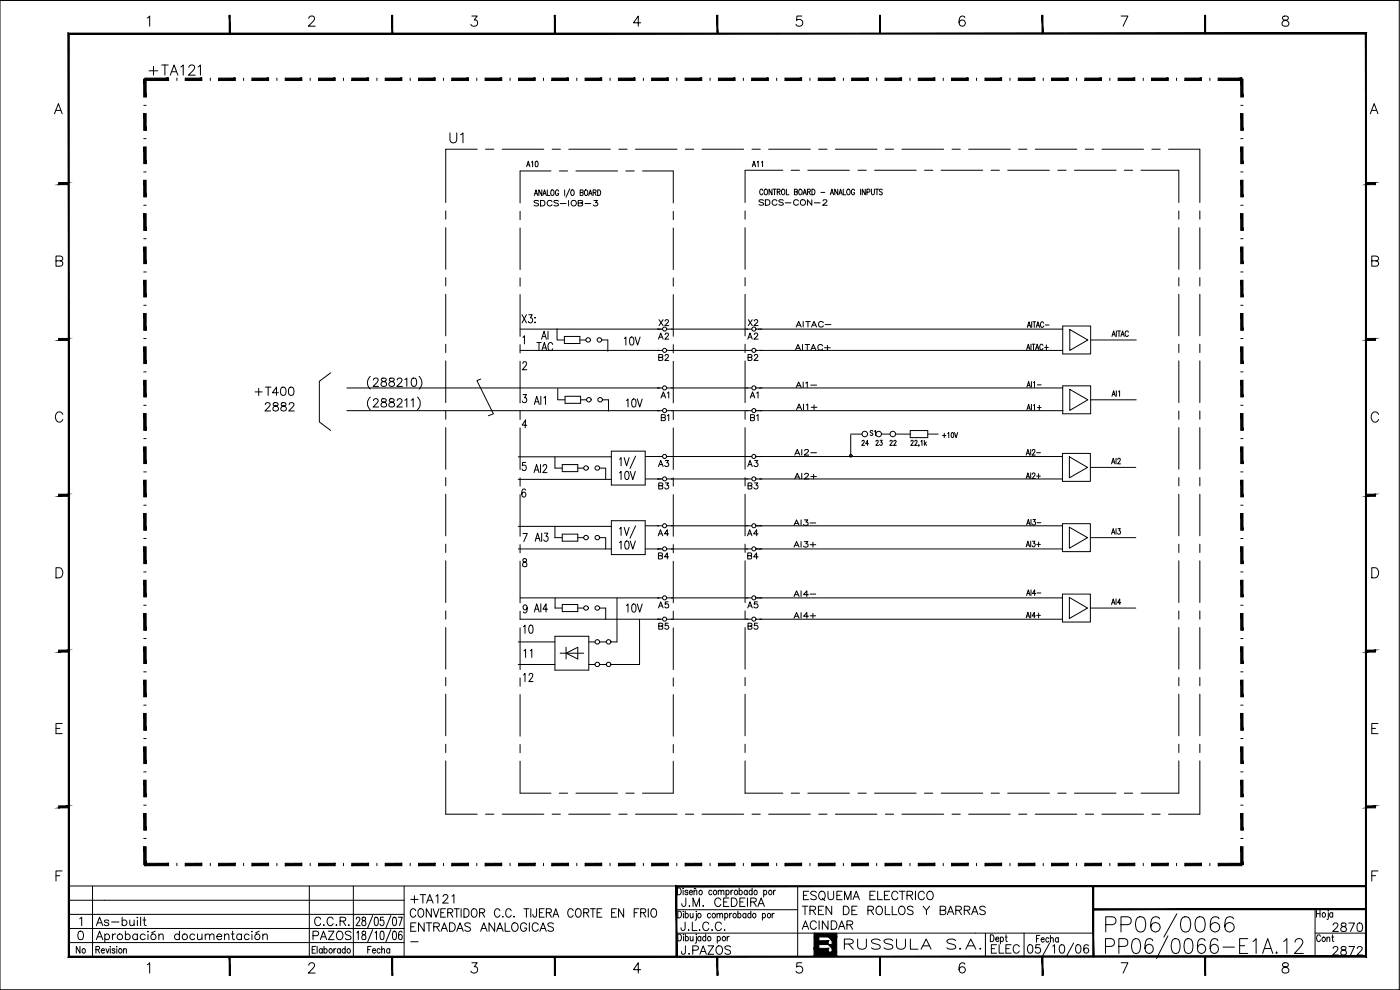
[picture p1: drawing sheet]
<svg xmlns="http://www.w3.org/2000/svg" width="420mm" height="297mm" viewBox="0 0 420 297" stroke-linecap="round" stroke-linejoin="round" font-family="sans-serif">
<!-- layer: DIBUJO -->
<path d="M0 .1h419.9v296.9h-419.9zM0 .1h419.9M419.9 .1h.1M0 297h419.9" fill="none" stroke="#000" stroke-width=".3"/>
<!-- layer: 2 -->
<g fill="none" stroke="#000" stroke-width=".3">
<path d="M43.1 31.6h.8M73.1 23.4v.8M83.1 23.4v.8M93.1 23.4v.8M103.1 23.4v.8M113.1 23.4v.8M123.1 23.4v.8M133.1 23.4v.8M143.1 23.4v.8M153.1 23.4v.8M163.1 23.4v.8M173.1 23.4v.8"/>
<path d="M183.1 23.4v.8M193.1 23.4v.8M203.1 23.4v.8M213.1 23.4v.8M223.1 23.4v.8M233.1 23.4v.8M243.1 23.4v.8M253.1 23.4v.8M263.1 23.4v.8M273.1 23.4v.8M283.1 23.4v.8M293.1 23.4v.8"/>
<path d="M303.1 23.4v.8M313.1 23.4v.8M323.1 23.4v.8M333.1 23.4v.8M343.1 23.4v.8M353.1 23.4v.8M363.1 23.4v.8M372.4 31.6h.6M372.7 23.4v.8M43.1 41.6h.8M43.1 51.6h.8M165.4 51.3h-9.3v9.6"/>
<path d="M167.9 51.3h2.4M172.8 51.3h12.5M187.8 51.3h2.5M192.8 51.3h9.3v9.6M372.4 41.6h.6M372.4 51.6h.6M43.1 61.6h.8M43.1 71.6h.8M156.1 63.4v2.5M156.1 68.4v12.5M202.1 63.4v2.5M202.1 68.4v12.5"/>
<path d="M372.4 61.6h.6M372.4 71.6h.6M43.1 81.6h.8M43.1 91.6h.8M156.1 98.7h42.3M156.1 83.4v2.5M156.1 88.4v12.5M201.5 98.7h22.6M202.1 83.4v2.5M202.1 88.4v12.5M227.5 98.7h91.4M372.4 81.6h.6"/>
<path d="M372.4 91.6h.6M43.1 101.6h.8M43.1 111.6h.8M111.1 112.9a2.55 2.55 0 0 0 0 3.8M111.1 119.2a2.54 2.54 0 0 0 0 3.8M112.1 114l.1-.3 .4-.3 .8 .3a.81 .81 0 0 1-.2 1.1l-1.2 1.1h1.6M114.6 113.5a.51 .51 0 0 0 .2 .9 .93 .93 0 0 1 1 .3 .93 .93 0 0 1 .1 1l-1 .2a.72 .72 0 0 1-.6-.7 .72 .72 0 0 1 .8-.7l.4-.1a.5 .5 0 0 0 .3-.9zM114.6 119.7a.52 .52 0 0 0 .2 .9 .88 .88 0 0 1 1 .3 .88 .88 0 0 1 0 1.1l-.4 .1a.83 .83 0 0 1-1.1-.4 .98 .98 0 0 1 1.2-1.1 .51 .51 0 0 0 .3-.9zM117 113.5a.51 .51 0 0 0 .2 .9l.5 .1a.72 .72 0 0 1 .7 .7 .72 .72 0 0 1-.6 .7h-.5a.72 .72 0 0 1-.6-.7 .72 .72 0 0 1 .7-.7l.5-.1a.5 .5 0 0 0 .3-.9zM117 119.7a.52 .52 0 0 0 .2 .9 .91 .91 0 0 1 .9 .3 .91 .91 0 0 1 .2 1l-1 .2a.72 .72 0 0 1-.6-.8 .72 .72 0 0 1 .7-.6l.5-.1a.51 .51 0 0 0 .3-.9zM119.2 114l.1-.3 .4-.3 .8 .3a.81 .81 0 0 1-.2 1.1l-1.2 1.1h1.7M121.5 113.9l.6-.5v2.5"/>
<path d="M123.7 113.5a.86 .86 0 0 1 1.2 .4 1.29 1.29 0 0 1-.8 2 1.65 1.65 0 0 1-.4-2.4zM125.3 119.2a2.63 2.63 0 0 1 0 3.8M125.8 112.9a2.55 2.55 0 0 1 0 3.8M156.1 116.4h42M156.1 105.1h41.7M156.1 103.4v2.5M156.1 108.4v12.5M201.5 116.4h22.6M201.5 105.1h22.6M202.1 103.4v2.5M202.1 108.4v12.5M227.8 116.4h91.1"/>
<path d="M228.2 105.1h90.7M372.4 101.6h.6M372.4 111.6h.6M43.1 121.6h.8M43.1 131.6h.8M112.1 120.2l.5-.6 .7 .1 .2 .4-.3 .8-1.2 1.2h1.6M119.2 120.2l.5-.6h.5l.4 .5-.3 .8-1.2 1.2h1.7M121.5 120.1l.6-.5v2.5M123.4 120.1l.6-.5v2.5M156.1 123.2h41.9M156.1 123.4v2.5M156.1 128.4v12.5"/>
<path d="M193.7 137h4.2M201.5 123.2h22.6M201.5 137h22.6M202.1 128.4v12.5M227.5 123.2h91.5M227.6 137h91.3M372.4 121.6h.6M372.4 131.6h.6M43.1 141.6h.8M43.1 151.6h.8M156.1 143.4v2.5M156.1 148.4v12.5"/>
<path d="M193.7 157.8h3.9M193.7 143.7h4.7M201.5 157.8h22.6M201.5 143.7h22.6M202.1 148.4v12.5M227.2 157.8h91.7M227.9 143.7h91M372.4 141.6h.6M372.4 151.6h.6M43.1 161.6h.8M43.1 171.6h.8M156.1 179.4h41.8"/>
<path d="M156.1 163.4v2.5M156.1 168.4v12.5M166.6 179.4v3M185.2 179.4v13.2M193.7 164.7h4.7M201.5 164.7h22.6M201.5 179.4h22.6M202.1 163.4v2.5M202.1 168.4v12.5M226.9 164.7h92M227.2 179.4h91.7M372.4 161.6h.6"/>
<path d="M372.4 171.6h.6M43.1 181.6h.8M43.1 191.6h.8M156.1 185.8h42.2M156.1 183.4v2.5M156.1 188.4v12.5M201.5 185.8h22.6M202.1 183.4v2.5M202.1 188.4v12.5M227.9 185.8h91M372.4 181.6h.6M372.4 191.6h.6"/>
<path d="M43.1 201.6h.8M43.1 211.6h.8M156.1 208.4v12.5M202.1 203.4v2.5M202.1 208.4v12.5M372.4 201.6h.6M372.4 211.6h.6M43.1 221.6h.8M43.1 231.6h.8M156.1 223.4v2.5M156.1 228.4v9.6h9.3M167.9 238h2.4"/>
<path d="M172.8 238h12.5M187.8 238h2.5M202.1 223.4v2.5M202.1 228.4v9.6h-9.3M372.4 221.6h.6M372.4 231.6h.6M43.1 241.6h.8M43.1 251.6h.8M43.5 259v.7M53.1 259v.7M63.1 259v.7M73.1 259v.7"/>
<path d="M83.1 259v.7M93.1 259v.7M103.1 259v.7M113.1 259v.7M123.1 259v.7M133.1 259v.7M143.1 259v.7M153.1 259v.7M163.1 259v.7M173.1 259v.7M183.1 259v.7M193.1 259v.7"/>
<path d="M203.1 259v.7M213.1 259v.7M223.1 259v.7M233.1 259v.7M243.1 259v.7M253.1 259v.7M263.1 259v.7M273.1 259v.7M283.1 259v.7M293.1 259v.7M303.1 259v.7M313.1 259v.7"/>
<path d="M323.1 259v.7M333.1 259v.7M343.1 259v.7M353.1 259v.7M363.1 259v.7M372.4 241.6h.6M372.4 251.6h.6M372.4 259.4h.6M245.7 281.1v1.2M245.7 283.4v1.2"/>
</g>
<!-- layer: 25PK -->
<g fill="none" stroke="#000" stroke-width=".3">
<path d="M143.2 44.8h-9.4v16M145.7 44.8h2.5M150.7 44.8h12.5M165.7 44.8h2.5M170.7 44.8h12.5M185.7 44.8h2.5M190.7 44.8h12.5M205.7 44.8h2.5M210.7 44.8h12.5M225.7 44.8h2.5M230.7 44.8h12.5M234.9 51.1h-11.3v9.7"/>
<path d="M237.4 51.1h2.5M242.4 51.1h12.5M245.7 44.8h2.5M250.7 44.8h12.5M257.5 51.1h2.5M262.5 51.1h12.5M265.7 44.8h2.5M270.7 44.8h12.5M277.5 51.1h2.5M282.4 51.1h12.5M285.7 44.8h2.5M290.7 44.8h12.5"/>
<path d="M297.4 51.1h2.5M302.4 51.1h12.6M305.7 44.8h2.5M310.7 44.8h12.5M317.5 51.1h2.5M322.5 51.1h12.4M325.7 44.8h2.5M330.7 44.8h12.5M337.4 51.1h2.5M342.4 51.1h11.4v9.7M345.7 44.8h2.5M350.7 44.8h9.4v16"/>
<path d="M133.8 63.3v2.5M133.8 68.3v12.5M223.6 63.3v2.5M223.6 68.3v12.5M353.8 63.3v2.5M353.8 68.3v12.5M360.1 63.3v2.5M360.1 68.3v12.5M133.8 83.3v2.5M133.8 88.3v12.5M223.6 83.3v2.5M223.6 88.3v12.5"/>
<path d="M353.8 83.3v2.5M353.8 88.3v12.5M360.1 83.3v2.5M360.1 88.3v12.5M133.8 103.3v2.5M133.8 108.3v12.5M223.6 103.3v2.5M223.6 108.3v12.5M353.8 103.3v2.5M353.8 108.3v12.5M360.1 103.3v2.5M360.1 108.3v12.5"/>
<path d="M133.8 123.3v2.5M133.8 128.3v12.5M223.6 128.3v12.5M353.8 123.3v2.5M353.8 128.3v12.5M360.1 123.3v2.5M360.1 128.3v12.5M133.8 143.3v2.5M133.8 148.3v12.5M223.6 148.3v12.5M353.8 143.3v2.5M353.8 148.3v12.5"/>
<path d="M360.1 143.3v2.5M360.1 148.3v12.5M133.8 163.3v2.5M133.8 168.3v12.5M223.6 163.3v2.5M223.6 168.3v12.5M353.8 163.3v2.5M353.8 168.3v12.5M360.1 163.3v2.5M360.1 168.3v12.5M133.8 183.3v2.5M133.8 188.3v12.5"/>
<path d="M223.6 183.3v2.5M223.6 188.3v12.5M353.8 183.3v2.5M353.8 188.3v12.5M360.1 183.3v2.5M360.1 188.3v12.5M133.8 203.3v2.5M133.8 208.3v12.5M223.6 203.3v2.5M223.6 208.3v12.5M353.8 203.3v2.5M353.8 208.3v12.5"/>
<path d="M360.1 203.3v2.5M360.1 208.3v12.5M133.8 228.3v16h9.4M133.8 223.3v2.5M223.6 223.3v2.5M223.6 228.3v9.7h11.3M237.4 238h2.5M242.4 238h12.5M257.5 238h2.5M262.5 238h12.5M277.5 238h2.5M282.4 238h12.5"/>
<path d="M297.4 238h2.5M302.4 238h12.6M317.5 238h2.5M322.5 238h12.4M337.4 238h2.5M353.8 223.3v2.5M353.8 228.3v9.7h-11.4M360.1 228.3v16h-9.4M360.1 223.3v2.5M145.7 244.3h2.5M150.7 244.3h12.5M165.7 244.3h2.5"/>
<path d="M170.7 244.3h12.5M185.7 244.3h2.5M190.7 244.3h12.5M205.7 244.3h2.5M210.7 244.3h12.5M225.7 244.3h2.5M230.7 244.3h12.5M245.7 244.3h2.5M250.7 244.3h12.5M265.7 244.3h2.5M270.7 244.3h12.5M285.7 244.3h2.5"/>
<path d="M290.7 244.3h12.5M305.7 244.3h2.5M310.7 244.3h12.5M325.7 244.3h2.5M330.7 244.3h12.5M345.7 244.3h2.5"/>
</g>
<!-- layer: 2 -->
<g fill="#000" stroke="#000" stroke-width=".3">
<path d="M248.6 283.4h1.1v1.2zM248.6 281.1h1.1v1.2z"/>
<path d="M43.1 34.1v5h.8zM43.1 34.1h.8v5z"/>
<path d="M43.1 23.8v5.3h.8zM43.1 23.8h.8v5.3z"/>
<path d="M65.6 23.4v.8l5-.8zM65.6 24.2l5-.8v.8z"/>
<path d="M75.6 23.4v.8l5-.8zM75.6 24.2l5-.8v.8z"/>
<path d="M85.6 23.4v.8l5-.8zM85.6 24.2l5-.8v.8z"/>
<path d="M95.6 23.4v.8l5-.8zM95.6 24.2l5-.8v.8z"/>
<path d="M105.6 23.4v.8l5-.8zM105.6 24.2l5-.8v.8z"/>
<path d="M115.6 23.4v.8l5-.8zM115.6 24.2l5-.8v.8z"/>
<path d="M125.6 23.4v.8l5-.8zM125.6 24.2l5-.8v.8z"/>
<path d="M135.6 23.4v.8l5-.8zM135.6 24.2l5-.8v.8z"/>
<path d="M145.6 23.4v.8l5-.8zM145.6 24.2l5-.8v.8z"/>
<path d="M155.6 23.4v.8l5-.8zM155.6 24.2l5-.8v.8z"/>
<path d="M165.6 23.4v.8l5-.8zM165.6 24.2l5-.8v.8z"/>
<path d="M175.6 23.4v.8l5-.8zM175.6 24.2l5-.8v.8z"/>
<path d="M185.6 23.4v.8l5-.8zM185.6 24.2l5-.8v.8z"/>
<path d="M195.6 23.4v.8l5-.8zM195.6 24.2l5-.8v.8z"/>
<path d="M205.6 23.4v.8l5-.8zM205.6 24.2l5-.8v.8z"/>
<path d="M215.6 23.4v.8l5-.8zM215.6 24.2l5-.8v.8z"/>
<path d="M225.6 23.4v.8l5-.8zM225.6 24.2l5-.8v.8z"/>
<path d="M235.6 23.4v.8l5-.8zM235.6 24.2l5-.8v.8z"/>
<path d="M245.6 23.4v.8l5-.8zM245.6 24.2l5-.8v.8z"/>
<path d="M255.6 23.4v.8l5-.8zM255.6 24.2l5-.8v.8z"/>
<path d="M265.6 23.4v.8l5-.8zM265.6 24.2l5-.8v.8z"/>
<path d="M275.6 23.4v.8l5-.8zM275.6 24.2l5-.8v.8z"/>
<path d="M285.6 23.4v.8l5-.8zM285.6 24.2l5-.8v.8z"/>
<path d="M295.6 23.4v.8l5-.8zM295.6 24.2l5-.8v.8z"/>
<path d="M305.6 23.4v.8l5-.8zM305.6 24.2l5-.8v.8z"/>
<path d="M315.6 23.4v.8l5-.8zM315.6 24.2l5-.8v.8z"/>
<path d="M325.6 23.4v.8l5-.8zM325.6 24.2l5-.8v.8z"/>
<path d="M335.6 23.4v.8l5-.8zM335.6 24.2l5-.8v.8z"/>
<path d="M345.6 23.4v.8l5-.8zM345.6 24.2l5-.8v.8z"/>
<path d="M355.6 23.4v.8l5-.8zM355.6 24.2l5-.8v.8z"/>
<path d="M365.6 23.4v.8l7.1-.8zM365.6 24.2l7.1-.8v.8z"/>
<path d="M372.4 23.8l.6 5.3v-5.3zM372.4 23.8l.6 5.3h-.6z"/>
<path d="M372.4 34.1l.6 5v-5zM372.4 34.1l.6 5h-.6z"/>
<path d="M43.1 54.1v5h.8zM43.1 54.1h.8v5z"/>
<path d="M43.1 44.1v5h.8zM43.1 44.1h.8v5z"/>
<path d="M372.4 44.1l.6 5v-5zM372.4 44.1l.6 5h-.6z"/>
<path d="M372.4 54.1l.6 5v-5zM372.4 54.1l.6 5h-.6z"/>
<path d="M43.1 74.1v5h.8zM43.1 74.1h.8v5z"/>
<path d="M43.1 64.1v5h.8zM43.1 64.1h.8v5z"/>
<path d="M372.4 64.1l.6 5v-5zM372.4 64.1l.6 5h-.6z"/>
<path d="M372.4 74.1l.6 5v-5zM372.4 74.1l.6 5h-.6z"/>
<path d="M43.1 94.1v5h.8zM43.1 94.1h.8v5z"/>
<path d="M43.1 84.1v5h.8zM43.1 84.1h.8v5z"/>
<path d="M372.4 84.1l.6 5v-5zM372.4 84.1l.6 5h-.6z"/>
<path d="M372.4 94.1l.6 5v-5zM372.4 94.1l.6 5h-.6z"/>
<path d="M43.1 114.1v5h.8zM43.1 114.1h.8v5z"/>
<path d="M43.1 104.1v5h.8zM43.1 104.1h.8v5z"/>
<path d="M372.4 104.1l.6 5v-5zM372.4 104.1l.6 5h-.6z"/>
<path d="M372.4 114.1l.6 5v-5zM372.4 114.1l.6 5h-.6z"/>
<path d="M43.1 134.1v5h.8zM43.1 134.1h.8v5z"/>
<path d="M43.1 124.1v5h.8zM43.1 124.1h.8v5z"/>
<path d="M372.4 124.1l.6 5v-5zM372.4 124.1l.6 5h-.6z"/>
<path d="M372.4 134.1l.6 5v-5zM372.4 134.1l.6 5h-.6z"/>
<path d="M43.1 154.1v5h.8zM43.1 154.1h.8v5z"/>
<path d="M43.1 144.1v5h.8zM43.1 144.1h.8v5z"/>
<path d="M372.4 144.1l.6 5v-5zM372.4 144.1l.6 5h-.6z"/>
<path d="M372.4 154.1l.6 5v-5zM372.4 154.1l.6 5h-.6z"/>
<path d="M43.1 174.1v5h.8zM43.1 174.1h.8v5z"/>
<path d="M43.1 164.1v5h.8zM43.1 164.1h.8v5z"/>
<path d="M372.4 164.1l.6 5v-5zM372.4 164.1l.6 5h-.6z"/>
<path d="M372.4 174.1l.6 5v-5zM372.4 174.1l.6 5h-.6z"/>
<path d="M43.1 194.1v5h.8zM43.1 194.1h.8v5z"/>
<path d="M43.1 184.1v5h.8zM43.1 184.1h.8v5z"/>
<path d="M372.4 184.1l.6 5v-5zM372.4 184.1l.6 5h-.6z"/>
<path d="M372.4 194.1l.6 5v-5zM372.4 194.1l.6 5h-.6z"/>
<path d="M43.1 214.1v5h.8zM43.1 214.1h.8v5z"/>
<path d="M43.1 204.1v5h.8zM43.1 204.1h.8v5z"/>
<path d="M372.4 204.1l.6 5v-5zM372.4 204.1l.6 5h-.6z"/>
<path d="M372.4 214.1l.6 5v-5zM372.4 214.1l.6 5h-.6z"/>
<path d="M43.1 234.1v5h.8zM43.1 234.1h.8v5z"/>
<path d="M43.1 224.1v5h.8zM43.1 224.1h.8v5z"/>
<path d="M372.4 224.1l.6 5v-5zM372.4 224.1l.6 5h-.6z"/>
<path d="M372.4 234.1l.6 5v-5zM372.4 234.1l.6 5h-.6z"/>
<path d="M43.1 254.1v5.3h.8zM43.1 254.1h.8v5.3z"/>
<path d="M43.1 244.1v5h.8zM43.1 244.1h.8v5z"/>
<path d="M43.5 259.7h7.1v-.7zM43.5 259h7.1l-7.1 .7z"/>
<path d="M55.6 259.7h5v-.7zM55.6 259h5l-5 .7z"/>
<path d="M65.6 259.7h5v-.7zM65.6 259h5l-5 .7z"/>
<path d="M75.6 259.7h5v-.7zM75.6 259h5l-5 .7z"/>
<path d="M85.6 259.7h5v-.7zM85.6 259h5l-5 .7z"/>
<path d="M95.6 259.7h5v-.7zM95.6 259h5l-5 .7z"/>
<path d="M105.6 259.7h5v-.7zM105.6 259h5l-5 .7z"/>
<path d="M115.6 259.7h5v-.7zM115.6 259h5l-5 .7z"/>
<path d="M125.6 259.7h5v-.7zM125.6 259h5l-5 .7z"/>
<path d="M135.6 259.7h5v-.7zM135.6 259h5l-5 .7z"/>
<path d="M145.6 259.7h5v-.7zM145.6 259h5l-5 .7z"/>
<path d="M155.6 259.7h5v-.7zM155.6 259h5l-5 .7z"/>
<path d="M165.6 259.7h5v-.7zM165.6 259h5l-5 .7z"/>
<path d="M175.6 259.7h5v-.7zM175.6 259h5l-5 .7z"/>
<path d="M185.6 259.7h5v-.7zM185.6 259h5l-5 .7z"/>
<path d="M195.6 259.7h5v-.7zM195.6 259h5l-5 .7z"/>
<path d="M205.6 259.7h5v-.7zM205.6 259h5l-5 .7z"/>
<path d="M215.6 259.7h5v-.7zM215.6 259h5l-5 .7z"/>
<path d="M225.6 259.7h5v-.7zM225.6 259h5l-5 .7z"/>
<path d="M235.6 259.7h5v-.7zM235.6 259h5l-5 .7z"/>
<path d="M245.6 259.7h5v-.7zM245.6 259h5l-5 .7z"/>
<path d="M255.6 259.7h5v-.7zM255.6 259h5l-5 .7z"/>
<path d="M265.6 259.7h5v-.7zM265.6 259h5l-5 .7z"/>
<path d="M275.6 259.7h5v-.7zM275.6 259h5l-5 .7z"/>
<path d="M285.6 259.7h5v-.7zM285.6 259h5l-5 .7z"/>
<path d="M295.6 259.7h5v-.7zM295.6 259h5l-5 .7z"/>
<path d="M305.6 259.7h5v-.7zM305.6 259h5l-5 .7z"/>
<path d="M315.6 259.7h5v-.7zM315.6 259h5l-5 .7z"/>
<path d="M325.6 259.7h5v-.7zM325.6 259h5l-5 .7z"/>
<path d="M335.6 259.7h5v-.7zM335.6 259h5l-5 .7z"/>
<path d="M345.6 259.7h5v-.7zM345.6 259h5l-5 .7z"/>
<path d="M355.6 259.7h5v-.7zM355.6 259h5l-5 .7z"/>
<path d="M365.6 259.7h7.1v-.7zM365.6 259h7.1l-7.1 .7z"/>
<path d="M372.4 244.1l.6 5v-5zM372.4 244.1l.6 5h-.6z"/>
<path d="M372.4 254.1l.6 5.3v-5.3zM372.4 254.1l.6 5.3h-.6z"/>
<path d="M245.7 281.1l-1.4 3.5h1.4zM244.3 281.1h1.4l-1.4 3.5z"/>
<path d="M245.7 282.3v1.1l2.9-1.1zM245.7 283.4l2.9-1.1v1.1z"/>
<path d="M244.3 286.8l4.3-2.2v2.2zM244.3 284.6v2.2l4.3-2.2z"/>
<path d="M249.7 281.1v4.6l1.4-4.6zM251.1 281.1v4.6h-1.4z"/>
<path d="M248.6 285.7l2.5 1.1v-1.1zM248.6 285.7l2.5 1.1h-2.5z"/>
</g>
<!-- layer: 25 -->
<g fill="none" stroke="#000" stroke-width=".3">
<path d="M160.4 58.7l.5-1.7 .5 1.7M162.6 57v1.7l-.9-1.7v1.7M162.9 58.7l.5-1.7 .6 1.7M164.3 57v1.7h.7M165.5 57.1l.2-.1a.87 .87 0 0 1 .6 .8 .87 .87 0 0 1-.6 .9 1.13 1.13 0 0 1-.2-1.6zM167.6 57.4a.48 .48 0 0 0-.5-.4 .48 .48 0 0 0-.4 .6v.4a.49 .49 0 0 0 .5 .7 .49 .49 0 0 0 .4-.7h-.3M169.5 57v1.7M171 56.7l-1.2 2.5M171.5 57.1l.2-.1a.81 .81 0 0 1 .7 .8 .81 .81 0 0 1-.9 .8l-.2-.6zM174.1 57.8l.8-.1 .1-.6-.9-.1v1.7l.9-.2v-.6l-.3-.1M175.6 57.1l.2-.1a.87 .87 0 0 1 .6 .8 .87 .87 0 0 1-.6 .9 1.13 1.13 0 0 1-.2-1.6zM176.7 58.7l.5-1.7 .5 1.7"/>
<path d="M178 57.8l.8-.1 .1-.6-.9-.1v1.7M179.4 57a.85 .85 0 0 1 .9 .8 .85 .85 0 0 1-.9 .9zM228.9 57.2a.48 .48 0 0 0-.5-.4 .48 .48 0 0 0-.4 .6v.4a.48 .48 0 0 0 .4 .6 .48 .48 0 0 0 .5-.4M229.6 56.8h.1a.86 .86 0 0 1 .7 .8 .86 .86 0 0 1-.7 .8 1.13 1.13 0 0 1-.1-1.6zM231.7 56.8v1.6l-.9-1.6v1.6M232 56.8h.9M232.5 56.8v1.6M233.3 57.6l.7-.1v-.7h-.7v1.6M234.8 56.8h.1a.87 .87 0 0 1 .7 .8 .87 .87 0 0 1-.7 .8 1.13 1.13 0 0 1-.1-1.6zM236 56.8v1.6h.8M238.4 57.6l.8-.1 .1-.6-.9-.1v1.6l.9-.1v-.6l-.3-.1M239.9 56.8h.2a.81 .81 0 0 1 .7 .8 .81 .81 0 0 1-.9 .8l-.2-.6z"/>
<path d="M241 58.4l.5-1.6 .5 1.6M242.3 57.6l.8-.1 .1-.6-.9-.1v1.6M243.7 56.8a.85 .85 0 0 1 .9 .8 .85 .85 0 0 1-.9 .8zM249.2 58.4l.5-1.6 .5 1.6M251.4 56.8v1.6l-.9-1.6v1.6M251.8 58.4l.5-1.6 .5 1.6M251.9 57.9h.7M253.1 56.8v1.6h.7M254.4 56.8h.1a.87 .87 0 0 1 .7 .8 .87 .87 0 0 1-.7 .8 1.04 1.04 0 0 1-.1-1.6zM256.5 57.2a.48 .48 0 0 0-.6-.4 .48 .48 0 0 0-.4 .6v.4a.49 .49 0 0 0 .5 .7 .49 .49 0 0 0 .5-.7h-.3M258.3 56.8v1.6M259.7 56.8v1.6l-.9-1.6v1.6"/>
<path d="M260.2 57.6h.7l.1-.7-.8-.1v1.6M261.5 56.8l.1 1.4 .3 .2 .5-.4v-1.2M262.8 56.8h.9M263.2 56.8v1.6M264.8 57l-.3-.2h-.5l-.1 .5 .8 .4 .1 .5-.3 .2-.6-.2M156.7 94.4l1.3 2.5M158 94.4l-1.3 2.5M158.7 94.4h1l-.5 1a.72 .72 0 0 1 .6 1.1 .72 .72 0 0 1-1.3-.1M160.6 95.2v.3zM167.2 98.6v3.4h2.1M308.3 98.2l.5-1.7 .5 1.7M308.5 97.7h.6"/>
<path d="M309.6 96.5v1.7M310 96.5h.9M310.4 96.5v1.7M311 98.2l.5-1.7 .5 1.7M311.2 97.7h.6M313.2 97a.5 .5 0 0 0-.6-.4 .5 .5 0 0 0-.3 .6v.4a.5 .5 0 0 0 .3 .6 .5 .5 0 0 0 .6-.4M313.7 97.5h1.1M335 99.3v1.7M335.4 99.3h.9M335.8 99.3v1.7M338.6 99.7a.5 .5 0 0 0-.6-.4 .5 .5 0 0 0-.3 .6v.4a.5 .5 0 0 0 .3 .6 .5 .5 0 0 0 .6-.3M156.9 109.1l.2-.5 .5-.1 .3 .2 .1 .5-1.2 1.7h1.3"/>
<path d="M156.9 101.2l.5-.5v2.5M157 118.4h1l-.6 .9a.72 .72 0 0 1 .6 1.1 .72 .72 0 0 1-1.2-.1M162.3 118.9v2.5M163.2 119.4l.5-.5v2.5M167.4 116.6v3.4h2.1M169.4 101h4.6v2.1h-4.6zM169.6 118.9h4.6v2.1h-4.6zM174 102h1.8M174.2 120h1.8M180.6 102h1.8v3.4M180.8 120h1.8v3.3M308.1 105l.5-1.7 .5 1.7"/>
<path d="M308.2 116.2l.5-1.7 .5 1.7M308.3 104.4h.6M308.4 115.6h.6M309.4 103.3v1.7M309.5 114.5v1.7M309.8 103.3h.8M310.2 114.8l.3-.3v1.7M310.2 103.3v1.7M310.8 105l.5-1.7 .5 1.7M311 104.4h.6M311.3 115.5h1.2M313 103.7a.5 .5 0 0 0-.6-.4 .5 .5 0 0 0-.4 .6v.4a.51 .51 0 0 0 .4 .7 .51 .51 0 0 0 .6-.5"/>
<path d="M313.5 104.3h1.1M314 103.5v1.5M333.7 118.9l.5-1.7 .5 1.7M333.7 101l.5-1.7 .5 1.7M333.9 118.3h.6M333.9 100.4h.6M335 117.2v1.7M335.7 117.5l.3-.3v1.7M336.4 101l.5-1.7 .5 1.7M336.6 100.4h.6M155.5 137.1h28M157.8 138.8h-1v1a.74 .74 0 0 1 1 .1 .74 .74 0 0 1 0 1 .74 .74 0 0 1-1 .1l-.1-.3"/>
<path d="M158.1 127.6l-1.4-.1 1-1.5-.1 2.4M160.4 121.4l.7-2.5 .7 2.5M160.6 120.6h.9M168.7 139.4h4.7v2.1h-4.7zM183.5 135.4h10.1v10.1h-10.1zM185.9 137.8l.5-.5v2.5M187.3 137.3l.7 2.5 .8-2.5M190.8 136.8l-1.7 3.8M273.4 132.4l.5-.3 .2 .4-.8 1.1h.9M274.5 132.4a.36 .36 0 0 1 .4-.3 .36 .36 0 0 1 .4 .4l-.8 1.1h.8M275.8 133.5l-.1 .4M276.4 132.4l.3-.3v1.5"/>
<path d="M277.4 132.1v1.5M277.7 133l.3 .6M278 132.6l-.6 .7M282.8 130.7h1.1M283.4 130v1.3M284.4 130.1l.3-.3v1.5M285.6 129.9a.74 .74 0 0 1 .8 .6 .74 .74 0 0 1-.5 .8l-.4-.3zM286.5 129.8l.4 1.5 .5-1.5M308 136.6l.5-1.7 .5 1.7M308.2 123l.5-1.7 .5 1.7M308.2 136h.6M308.4 122.5h.6"/>
<path d="M309.3 134.9v1.7M309.5 121.3v1.7M309.8 135.3l.3-.4 .5 .3-.8 1.4h.9M310.2 121.7l.3-.4v1.7M311.1 135.8h1.2M311.3 122.3h1.2M311.9 121.6v1.4M333.6 139.2l.5-1.7 .5 1.7M333.8 138.6h.6M334.9 137.5v1.7M335.4 137.9l.3-.4 .5 .2v.4l-.8 1.1h.9M155.5 157.9h28"/>
<path d="M155.5 143.8h28M157.7 147.1a.51 .51 0 0 0-.8-.3l-.2 .4a1.64 1.64 0 0 0 .4 2 .72 .72 0 0 0 .7-.9 .72 .72 0 0 0-.9-.5l-.3 .6M162.6 160v2.4M163.4 160h1l-.5 .9a.72 .72 0 0 1 .5 1.1 .72 .72 0 0 1-1.2 0M166.5 157.9v3.4h2.2M166.5 140.4h2.2M173.4 140.4h1.8M179.9 140.4h1.9v3.4M183.5 156.2h10.1v10.2h-10.1zM185.9 158.7l.5-.5v2.4M187.3 158.2l.7 2.4 .8-2.4M190.8 157.8l-1.7 3.7"/>
<path d="M308 143.6l.5-1.7 .5 1.7M308.1 157.6l.5-1.7 .5 1.7M308.2 143h.6M308.3 157h.6M309.3 141.9v1.7M309.4 155.9v1.7M309.8 142.3l.1-.2a.46 .46 0 0 1 .7 0 .46 .46 0 0 1-.2 .7l-.6 .8h.9M310 155.9h.7l-.4 .6a.5 .5 0 0 1 .5 .7 .5 .5 0 0 1-.9 0M311.1 142.9h1.2M311.2 156.8h1.2M311.7 142.1v1.5M333.8 159.7h.6"/>
<path d="M334.9 158.6v1.7M335.5 158.6h.7l-.4 .6a.49 .49 0 0 1 .5 .8 .49 .49 0 0 1-.9 0M155.5 164.7h28M156.9 160l1.3 .1-1 2.4M157 167.8v.6a.99 .99 0 0 1 1 .5 .99 .99 0 0 1-.1 1.1 .76 .76 0 0 1-1.1-.6 .76 .76 0 0 1 .9-.8l.3-.6a.65 .65 0 0 0-1-.2zM160.6 162.4l.7-2.4 .8 2.4M160.9 161.6h.9M168.7 160.3h4.7v2.1h-4.7zM173.4 161.3h1.8M179.9 161.3h1.9v3.4M308 164.1l.5-1.7 .5 1.7M308.1 178.7l.5-1.7 .5 1.7"/>
<path d="M308.2 163.5h.6M308.3 178.1h.6M309.3 162.4v1.7M309.4 177v1.7M309.9 162.4h.7l-.4 .6a.5 .5 0 0 1 .4 .8 .5 .5 0 0 1-.8-.1M310.9 178.1h-1l.6-1.1v1.7M311.1 163.4h1.2M311.2 177.9h1.2M311.7 162.6v1.5M333.6 160.3l.5-1.7 .5 1.7M334.9 179.7v1.7M155.5 199.4h11"/>
<path d="M155.5 192.6h11M158.2 182.3l-.3 .6a.66 .66 0 0 1-.9-.8 .66 .66 0 0 1 1.1-.3l.1 .5a1.16 1.16 0 0 1-.8 1.6l-.3-.3M160.4 183.6l.7-2.4 .7 2.4M160.6 182.8h.9M162.3 181.2v2.4M164.3 182.8h-1.4l1-1.6v2.4M166.5 190.9h10.2v10.2h-10.2zM166.5 182.4h2.2M168.1 196h7.1M168.7 181.4h4.7v2.1h-4.7zM169.9 196l3.5-1.8v3.5zM169.9 194.2v3.5"/>
<path d="M173.4 182.4h1.8M176.7 199.4h1.9M176.7 192.6h1.9M179.9 182.4h1.9v3.4M180 199.4h1.9M180 192.6h1.9M183.3 192.6h1.9M191.9 185.8v13.6h-8.6M308 185.4l.5-1.7 .5 1.7M308.2 184.8h.6M309.3 183.7v1.7M310.7 184.8h-.9l.6-1.1v1.7"/>
<path d="M311.1 184.6h1.2M311.7 183.9v1.5M333.6 181.4l.5-1.7 .5 1.7M333.8 180.8h.6M336.3 180.8h-.9l.6-1.1v1.7"/>
<circle cx="176.5" cy="102" r=".68"/>
<circle cx="176.7" cy="120" r=".68"/>
<circle cx="179.9" cy="102" r=".68"/>
<circle cx="180.1" cy="120" r=".68"/>
<circle cx="175.9" cy="140.4" r=".68"/>
<circle cx="179.3" cy="140.4" r=".68"/>
<circle cx="175.9" cy="161.3" r=".68"/>
<circle cx="179.3" cy="161.3" r=".68"/>
<circle cx="175.9" cy="182.4" r=".68"/>
<circle cx="179.3" cy="182.4" r=".68"/>
<circle cx="179.3" cy="192.6" r=".68"/>
<circle cx="179.3" cy="199.4" r=".68"/>
<circle cx="182.7" cy="199.4" r=".68"/>
<circle cx="182.7" cy="192.6" r=".68"/>
</g>
<!-- layer: 35 -->
<g fill="none" stroke="#000" stroke-width=".3">
<path d="M318.9 97.8h8.4v8.4h-8.4zM321.1 98.9l5.4 3.1-5.4 3.1zM318.9 115.8h8.4v8.3h-8.4zM321.1 116.8l5.4 3.2-5.4 3.1zM327.3 120h13.7M327.3 102h13.7M255.3 130.5v6.3M255.3 130.2h3.3M268.7 130.2h4.5M273.2 129.2h5.2v2.1h-5.2zM278.4 130.2h3.2M318.9 136h8.3v8.4h-8.3z"/>
<path d="M320.9 137.1l5.5 3.1-5.5 3.2zM318.9 157.1h8.3v8.4h-8.3zM320.9 158.2l5.5 3.1-5.5 3.2zM327.2 140.2h13.7M318.9 178.3h8.3v8.3h-8.3zM320.9 179.3l5.5 3.1-5.5 3.2zM327.2 161.3h13.7M327.2 182.4h13.7"/>
<circle cx="255.3" cy="136.7" r=".4"/>
<circle cx="267.9" cy="130.2" r=".83"/>
</g>
<!-- layer: 1 -->
<g fill="none" stroke="#000" stroke-width=".3">
<path d="M44.2 5.4l.7-.6v3.1M92.7 5.5l.6-.7h.6l.4 .3a.99 .99 0 0 1-.3 1.3l-1.5 1.5h2.1M141.6 4.8h1.6l-.9 1.2a.96 .96 0 0 1 1.1 1.1 .96 .96 0 0 1-1.3 .8l-.5-.2-.3-.4M192.3 6.8h-2.2l1.5-2v3.1M240.6 4.8h-1.4l-.1 1.3a1.08 1.08 0 0 1 1.6 0 1.08 1.08 0 0 1-.3 1.6 1.08 1.08 0 0 1-1.5-.4M289.6 5.3a.81 .81 0 0 0-1.3-.3 1.77 1.77 0 0 0 .4 2.9 .94 .94 0 0 0 1-.9 .94 .94 0 0 0-.9-1 .94 .94 0 0 0-1 .8M336.5 4.8h2l-1.4 3.1M385.1 5a.61 .61 0 0 0 .2 1 1.1 1.1 0 0 1 1.3 .4 1.1 1.1 0 0 1-.1 1.3 1.27 1.27 0 0 1-1.7-.4 1.15 1.15 0 0 1 1.4-1.3 .64 .64 0 0 0 .3-1l-.4-.2zM16.3 34.1l1.2-3 1.2 3M16.8 33.1h1.4M411.2 34.1l1.2-3 1.2 3M411.7 33.1h1.4"/>
<path d="M16.8 78.3l1.7-.2a.68 .68 0 0 0 0-1.1l-1.7-.2v3.1h1.3a.81 .81 0 0 0 .8-.8 .81 .81 0 0 0-.8-.8M411.7 78.3l1.7-.2a.68 .68 0 0 0 0-1.1l-1.7-.2v3.1h1.3a.8 .8 0 0 0 .7-.5 .8 .8 0 0 0-.1-.8l-.6-.3M18.8 124.3a1.14 1.14 0 0 0-1.2-.7 1.14 1.14 0 0 0-1 1.1v.8a1.13 1.13 0 0 0 .9 1.2 1.13 1.13 0 0 0 1.3-.8M413.7 124.3a1.14 1.14 0 0 0-1.3-.7 1.14 1.14 0 0 0-.9 1.1v.8a1.13 1.13 0 0 0 .9 1.2 1.13 1.13 0 0 0 1.3-.8M16.8 170.3h1a1.62 1.62 0 0 1 1.1 1.6 1.62 1.62 0 0 1-1.1 1.5h-1zM411.7 170.3h1a1.62 1.62 0 0 1 1.1 1.6 1.62 1.62 0 0 1-1.1 1.5h-1zM16.8 218.6h1.1M18.7 217.1h-1.9v3h1.9M411.7 218.6h1.1M413.6 217.1h-1.9v3h1.9M16.8 262.7h1.1M18.7 261.3h-1.9v3.1"/>
<path d="M20.7 270.1h100.6M20.7 274.3h100.6M20.7 278.6h100.6M20.8 265.8h182.2M27.8 265.8v21.2M92.8 265.8v21.2M106 265.8v21.2M121.3 265.8v21.2M203 273h36.4M203 280h125.1M203.3 266.4a1.02 1.02 0 0 1 1.2 1 1.02 1.02 0 0 1-1.2 1.1zM203.4 273.4a1.02 1.02 0 0 1 1.1 1 1.02 1.02 0 0 1-1.1 1z"/>
<path d="M205 266.4v.2zM205.1 274.1v1.3M205.7 274.3l.1-.2a.6 .6 0 0 1 .8 .6 .6 .6 0 0 1-.8 .6l-.1-.2M205.7 273.4v2M207.1 274.1l.1 1.2 .4 .1 .4-.4M208 274.1v1.3M209 274.1v1.6l-.4 .4M213.2 274.3l-.1-.2a.61 .61 0 0 0-.8 .6 .61 .61 0 0 0 .8 .6l.1-.2M215.2 274.4l.4-.3h.3l.1 1.3M215.2 274.1v1.3M216 274.4l.4-.3h.4l.1 1.3M217.5 274.3l.2-.2a.6 .6 0 0 1 .7 .6 .6 .6 0 0 1-.7 .6l-.2-.2"/>
<path d="M217.5 274.1v2M219 274.1v1.3M221.4 274.3l.2-.2a.6 .6 0 0 1 .8 .6 .6 .6 0 0 1-.8 .6l-.2-.2M221.4 273.4v2M221.8 266.4v2.1M223.9 274.3l-.2-.2a.6 .6 0 0 0-.8 .6 .6 .6 0 0 0 .8 .6l.2-.2M223.9 274.1v1.3M225.3 274.3l-.1-.2a.6 .6 0 0 0-.8 .6 .6 .6 0 0 0 .8 .6l.1-.2M225.3 273.4v2M225.7 266.4v2.1M228.8 274.3l.2-.2a.6 .6 0 0 1 .8 .6 .6 .6 0 0 1-.8 .6l-.2-.2M228.8 274.1v2"/>
<path d="M231.7 274.1v1.3M232.7 267.1l-.3 .1-.2 .5M239.4 265.9v21.1M307.3 280v7M394.7 280h15.3M394.7 272.7v14.3M395.1 273.2v2M395.1 274.1h1.1M396.2 273.2v2M398.7 273.2v.1zM411.7 262.7h1.1M413.6 261.3h-1.9v3.1"/>
<path d="M20.7 282.8h100.6M28.8 284.9l.9-.1 .1-.7-1-.1v2M29.3 284.9l.6 1.1M30.4 285.2h.9l-.1-.4a.59 .59 0 0 0-.8 .5 .59 .59 0 0 0 .8 .6l.1-.2M31.8 284.6l.5 1.4 .4-1.4M33.1 284v.1zM33.1 284.6v1.4M34.5 284.9l-.3-.3-.5 .1v.4l.7 .3 .1 .3-.3 .3-.5-.3M35.1 284v.1zM35.1 284.6v1.4M37.1 285l.4-.4 .3 .1 .1 1.3M37.1 284.6v1.4"/>
<path d="M44.2 289.5l.7-.6v3.1M92.7 289.6l.1-.4 .5-.3h.6l.4 .3a.99 .99 0 0 1-.3 1.3l-1.5 1.5h2.1M94.7 284h-1v2h1M95.2 284v2M96.7 284.9a.63 .63 0 0 0-1 .3 .63 .63 0 0 0 .7 .8l.3-.3M96.7 284.6v1.4M97.2 284.9a.63 .63 0 0 1 1.1 .3 .63 .63 0 0 1-.7 .8l-.4-.3M97.2 284v2M100.2 284.6v1.4M102.2 284.9a.58 .58 0 0 0-.9-.1 .58 .58 0 0 0 0 .9l.3 .3 .6-.3M102.2 284.6v1.4M103.6 284.9a.57 .57 0 0 0-.9-.1 .57 .57 0 0 0 0 .9l.4 .3 .5-.3"/>
<path d="M103.6 284v2M110.4 284.9h.6M111.4 284h-1v2M111.8 285.2h.9a.48 .48 0 0 0-.5-.6 .48 .48 0 0 0-.4 .6l.3 .8 .6-.3M114.1 284.9a.58 .58 0 0 0-.9-.1 .58 .58 0 0 0 0 .9l.3 .3 .6-.3M114.6 285l.3-.4 .4 .1 .1 1.3M114.6 284v2M117 284.9a.63 .63 0 0 0-1.1 .3 .63 .63 0 0 0 .7 .8l.4-.3M117 284.6v1.4M141.6 288.9h1.6l-.9 1.2a.98 .98 0 0 1 1.1 1.1 .98 .98 0 0 1-1.3 .8l-.5-.2-.3-.4M192.3 290.9h-2.2l1.5-2v3.1M203.4 280.3a1.02 1.02 0 0 1 1.1 1 1.02 1.02 0 0 1-1.1 1z"/>
<path d="M205.1 280.3v.2zM205.7 280.3v2M209 280.3v.2zM211.8 280.3v2M240.6 288.9h-1.4l-.1 1.3a1.08 1.08 0 0 1 1.6 0 1.08 1.08 0 0 1-.3 1.6 1.08 1.08 0 0 1-1.5-.4M289.6 289.3a.81 .81 0 0 0-1.3-.3 1.74 1.74 0 0 0 .5 3 .95 .95 0 0 0 .9-1 .95 .95 0 0 0-.9-.9 .95 .95 0 0 0-1 .8M297.2 280.5a1.09 1.09 0 0 1 1.1 .7 1.09 1.09 0 0 1-.3 1.2l-.8 .1zM301.9 280.5v1.6l.4 .4M311.1 281.6h.6M312.1 280.7h-1v2M312.5 281.9h.9a.47 .47 0 0 0-.5-.6 .47 .47 0 0 0-.4 .6l.3 .8 .6-.3M314.8 281.6a.58 .58 0 0 0-.9-.1 .58 .58 0 0 0 0 .9l.3 .3 .6-.3"/>
<path d="M315.3 281.7l.3-.4 .4 .1 .1 1.3M315.3 280.7v2M317.6 281.6a.57 .57 0 0 0-.8-.1 .57 .57 0 0 0 0 .9l.3 .3 .5-.3M317.6 281.3v1.4M336.5 288.9h2l-1.4 3.1M385.1 289a.6 .6 0 0 0 .2 1.1 1.1 1.1 0 0 1 1.2 .4 1.1 1.1 0 0 1 0 1.3 1.18 1.18 0 0 1-1.7-.4 1.18 1.18 0 0 1 1.4-1.3 .63 .63 0 0 0 .3-1.1l-.4-.1z"/>
<circle cx="209.9" cy="274.7" r=".62"/>
<circle cx="214.2" cy="274.7" r=".62"/>
<circle cx="220.5" cy="274.7" r=".62"/>
<circle cx="226.4" cy="274.7" r=".62"/>
<circle cx="230.8" cy="274.7" r=".62"/>
<circle cx="36.1" cy="285.2" r=".62"/>
<circle cx="99.2" cy="285.2" r=".62"/>
<circle cx="104.6" cy="285.2" r=".62"/>
</g>
<g fill="#000" stroke="#000" stroke-width=".3">
<path d="M68.8 4.6v5.5h.3zM68.8 4.6h.3v5.5z"/>
<path d="M117.6 4.6v5.5h.3zM117.6 4.6h.3v5.5z"/>
<path d="M166.4 4.6v5.5h.3zM166.4 4.6h.3v5.5z"/>
<path d="M215.1 4.6v5.5h.3zM215.1 4.6h.3v5.5z"/>
<path d="M263.9 4.6v5.5h.3zM263.9 4.6h.3v5.5z"/>
<path d="M312.7 4.6v5.5h.3zM312.7 4.6h.3v5.5z"/>
<path d="M361.5 4.6v5.5h.3zM361.5 4.6h.3v5.5z"/>
<path d="M17.6 54.8v.6l2.9-.6zM17.6 55.4l2.9-.6v.6z"/>
<path d="M410 54.8v.6l2.8-.6zM410 55.4l2.8-.6v.6z"/>
<path d="M17.6 101.5v.6l2.9-.6zM17.6 102.1l2.9-.6v.6z"/>
<path d="M410 101.5v.6l2.8-.6zM410 102.1l2.8-.6v.6z"/>
<path d="M17.6 148.3v.6l2.9-.6zM17.6 148.9l2.9-.6v.6z"/>
<path d="M410 148.3v.6l2.8-.6zM410 148.9l2.8-.6v.6z"/>
<path d="M17.6 195.1v.6l2.9-.6zM17.6 195.7l2.9-.6v.6z"/>
<path d="M410 195.1v.6l2.8-.6zM410 195.7l2.8-.6v.6z"/>
<path d="M17.6 241.8v.6l2.9-.6zM17.6 242.4l2.9-.6v.6z"/>
<path d="M410 241.8v.6l2.8-.6zM410 242.4l2.8-.6v.6z"/>
<path d="M328.1 272.7v.3l81.9-.3zM328.1 273l81.9-.3v.3z"/>
<path d="M328 265.9l.3 21.1v-21.1zM328 265.9l.3 21.1h-.3z"/>
<path d="M203.2 266.1h206.8v-.3zM202.9 265.8h207.1l-206.8 .3zM202.9 265.8l.3 21.2v-20.9zM202.9 265.8l.3 21.2h-.3z"/>
<path d="M20.5 9.9v277.3l.3-.3zM20.5 9.9l.3 .3v276.7zM20.5 9.9l.3 .3 389.3-.3zM20.8 10.2l389.3-.3-.3 .3zM410.1 9.9l-.3 .3 .3 277zM409.8 10.2l.3 277-.3-.3zM20.5 287.2h389.6l-.3-.3zM20.5 287.2l.3-.3h389z"/>
<path d="M68.8 287.1v5.5h.3zM68.8 287.1h.3v5.5z"/>
<path d="M117.6 287.1v5.5h.3zM117.6 287.1h.3v5.5z"/>
<path d="M166.4 287.1v5.5h.3zM166.4 287.1h.3v5.5z"/>
<path d="M215.1 287.1v5.5h.3zM215.1 287.1h.3v5.5z"/>
<path d="M263.9 287.1v5.5h.3zM263.9 287.1h.3v5.5z"/>
<path d="M312.7 287.1v5.5h.3zM312.7 287.1h.3v5.5z"/>
<path d="M361.5 287.1v5.5h.3zM361.5 287.1h.3v5.5z"/>
</g>
<!-- layer: 10 -->
<g fill="none" stroke="#000" stroke-width=".3">
<path d="M23.7 279.5a.82 .82 0 0 1 1.2 .4 1.21 1.21 0 0 1 .1 1.4 1.21 1.21 0 0 1-1.3 .5 2.13 2.13 0 0 1 0-2.3zM23.9 275.7l.6-.5v2.5M37.6 279.4v2.5M53.8 279.4v2.5M69.8 279.4v2.1l.1 .3 .5 .1M75.6 279.4v.2zM77.8 279.4l-1.1 .5M106.9 275.8l.1-.4a.57 .57 0 0 1 .8-.1 .57 .57 0 0 1 .1 .8l-1.1 1.6h1.3M108.8 275.3v.7a.86 .86 0 0 1 1 .7 .86 .86 0 0 1-.7 1 .91 .91 0 0 1-.5-1.1 .91 .91 0 0 1 1-.6 .54 .54 0 0 0-.2-.8zM108.8 279.5v.7a.94 .94 0 0 1 .9 .6 .94 .94 0 0 1-.3 1.1 .79 .79 0 0 1-.9-.8 .79 .79 0 0 1 1-.7l.2-.4-.1-.5zM111.8 274.7l-1.5 3.9M111.8 278.9l-1.5 3.9"/>
<path d="M112.6 275.3l.4-.1a1.71 1.71 0 0 1 0 2.5h-.2a2.13 2.13 0 0 1-.2-2.4zM112.6 279.9l.4-.5v2.5M114.3 279.5l.5-.1a1.82 1.82 0 0 1 0 2.5h-.2a1.47 1.47 0 0 1-.5-2zM115.1 275.2h-.9l-.1 1.1 .1-.2a.79 .79 0 0 1 1.1 .8 .79 .79 0 0 1-1.1 .7l-.2-.4M117.3 274.7l-1.6 3.9M117.3 278.9l-1.6 3.9M118 275.3l.4-.1a1.47 1.47 0 0 1 .5 2l-.2 .4-.4 .1a2.13 2.13 0 0 1-.3-2.4zM118 279.5l.4-.1a2.05 2.05 0 0 1 .3 2.4l-.4 .1a2.05 2.05 0 0 1-.3-2.4zM119.5 275.2h1.2l-.8 2.5M120.6 279.8v-.3l-.5-.1a1.55 1.55 0 0 0 .1 2.5 .74 .74 0 0 0 .5-.9 .74 .74 0 0 0-.8-.5l-.3 .6M124.8 273.2a.83 .83 0 0 0-1-.5 .83 .83 0 0 0-.7 .9v.6a.83 .83 0 0 0 .7 1 .83 .83 0 0 0 1-.6M125.6 273l.3-.2a.89 .89 0 0 1 1.3 .8v.6a.88 .88 0 0 1-.9 1 .88 .88 0 0 1-.9-1z"/>
<path d="M129.5 272.7v2.5l-1.6-2.5v2.5M130 272.7l.9 2.5 .8-2.5M133.7 272.7h-1.4v2.5M134.4 273.8l1.4-.2v-.7l-1.4-.2v2.5M137.1 272.7v2.5M138.4 272.7v2.5M139.2 272.7a1.3 1.3 0 0 1 1.6 1.2 1.3 1.3 0 0 1-1.6 1.3zM141.6 273a.85 .85 0 0 1 1.1-.3 .85 .85 0 0 1 .5 .9v.6a.88 .88 0 0 1-.9 1 .88 .88 0 0 1-.9-1zM143.9 273.8l1.3-.1 .3-.3-.2-.5-1.4-.2v2.5M150 273.2a.85 .85 0 0 0-1-.5 .85 .85 0 0 0-.6 .9v.6a.85 .85 0 0 0 .6 1 .85 .85 0 0 0 1-.6M153.4 273.2a.85 .85 0 0 0-1-.5 .85 .85 0 0 0-.6 .9v.6a.85 .85 0 0 0 .6 1 .85 .85 0 0 0 1-.6M157.2 272.7h1.5"/>
<path d="M158 272.7v2.5M159.3 272.7v2.5M161 272.7v1.9l-.2 .5h-.7l-.2-.8M163.3 272.7h-1.4v2.5M164 273.8l1.4-.2v-.7l-1.4-.2v2.5M165.9 275.2l.9-2.5 .9 2.5M172 273.2a.85 .85 0 0 0-1-.5 .85 .85 0 0 0-.6 .9v.6a.85 .85 0 0 0 .6 1 .85 .85 0 0 0 1-.6M172.9 273l.4-.3a1.28 1.28 0 0 1 1.1 1.2 1.28 1.28 0 0 1-1.1 1.3l-.6-1zM175.2 273.8l1.4-.2v-.7l-1.4-.2v2.5M175.9 273.8l.8 1.4M177.2 272.7h1.5M177.9 272.7v2.5"/>
<path d="M179.2 273.8h.9M180.6 272.7h-1.4v2.5h1.4M183.6 273.8h.8M185 272.7h-1.4v2.5h1.4M187.2 272.7v2.5l-1.6-2.5v2.5M190.3 273.8h.9M191.7 272.7h-1.4v2.5M192.3 273.8l1.4-.2v-.7l-1.4-.2v2.5M193 273.8l.8 1.4M194.6 272.7v2.5M195.5 273a.84 .84 0 0 1 1.1-.3 .84 .84 0 0 1 .5 .9v.6a.88 .88 0 0 1-.9 1 .88 .88 0 0 1-.9-1zM205.6 276.7l-.1 2.3-.4 .2-.5-.1-.2-.7"/>
<path d="M206.7 279v.2zM207.8 276.7v2.5h1.4M209.8 279.1h.3zM212.7 277.3a.94 .94 0 0 0-1-.6 .94 .94 0 0 0-.8 .9v.6a.93 .93 0 0 0 .8 1 .93 .93 0 0 0 1-.6M213.6 279.1h.2zM216.5 277.3a.94 .94 0 0 0-1.1-.6 .94 .94 0 0 0-.7 .9v.6a.93 .93 0 0 0 .7 1 .93 .93 0 0 0 1.1-.6M217.3 279.1h.3zM28.9 281.9l1-2.5 1 2.5M29.3 281.1h1.2M31.5 280.6a.81 .81 0 0 1 1.1-.1 .81 .81 0 0 1 0 1.2 .81 .81 0 0 1-1.1-.1M31.5 280.2v2.6M33.7 280.2v1.7"/>
<path d="M37.6 280.6a.81 .81 0 0 1 1.2-.1 .81 .81 0 0 1 0 1.2 .81 .81 0 0 1-1.2-.1M41.2 280.6a.81 .81 0 0 0-1.2-.1 .81 .81 0 0 0 0 1.2 .81 .81 0 0 0 1.2-.1M41.2 280.2v1.7M43.6 280.6a.82 .82 0 0 0-1.3-.1 .82 .82 0 0 0 0 1.2 .82 .82 0 0 0 1.3-.1M44.4 280.4v1.5M47.7 280.7l.6-.5 .6 .2 .1 1.5M47.7 280.2v1.7M53.8 280.6a.82 .82 0 0 0-1.2-.1 .82 .82 0 0 0 0 1.2 .82 .82 0 0 0 1.2-.1M58.4 280.6a.81 .81 0 0 0-1.2-.1 .81 .81 0 0 0 0 1.2 .81 .81 0 0 0 1.2-.1M59.3 280.2l.1 1.6a.92 .92 0 0 0 1.2-.3M60.6 280.2v1.7M61.6 280.7l.6-.5 .6 .2 .1 1.5"/>
<path d="M61.6 280.2v1.7M62.9 280.7l.6-.5 .6 .2 .1 1.5M65.1 281h1.4a.79 .79 0 0 0-1.1-.7 .79 .79 0 0 0-.2 1.3l.5 .3 .8-.3M67.4 280.7l.6-.5 .6 .2 .1 1.5M67.4 280.2v1.7M69.4 280.2h.9M72.5 280.6a.81 .81 0 0 0-1.2-.1 .81 .81 0 0 0 0 1.2 .81 .81 0 0 0 1.2-.1M72.5 280.2v1.7M74.8 280.6a.81 .81 0 0 0-1.2-.1 .81 .81 0 0 0 0 1.2 .81 .81 0 0 0 1.2-.1M75.6 280.4v1.5M78.9 280.7l.6-.5 .6 .2 .1 1.5M78.9 280.2v1.7"/>
<path d="M308.7 283.6a.8 .8 0 0 1 1.2 .3l.1 .6a1.08 1.08 0 0 1-1 1.5 1.69 1.69 0 0 1-.3-2.4zM312.1 283.4h-1.2l-.1 1.1a.86 .86 0 0 1 1.3 0 .86 .86 0 0 1-.2 1.3 .86 .86 0 0 1-1.2-.3M315 282.9l-2.1 3.9M315.9 283.9l.6-.5v2.6M318.3 283.6a.77 .77 0 0 1 1.1 .3 1.32 1.32 0 0 1-.8 2.1 1.61 1.61 0 0 1-.3-2.4zM322.2 282.9l-2.1 3.9M323.1 283.6a.8 .8 0 0 1 1.2 .3l.1 .6a1.08 1.08 0 0 1-.9 1.5 1.69 1.69 0 0 1-.4-2.4zM326.6 283.8a.73 .73 0 0 0-.7-.4 .73 .73 0 0 0-.6 .5 1.59 1.59 0 0 0 .6 2.1 .78 .78 0 0 0 .9-.7 .78 .78 0 0 0-.7-.9 .78 .78 0 0 0-.9 .7M350.5 280.8l-3.4 6.8M376 282.5l1-.9v4.5M378.9 286.1l1.5-4.5 1.6 4.5M379.5 284.6h1.9"/>
<path d="M383.1 285.7l.2 .2-.2 .2-.2-.2zM385.2 282.5l1-.9v4.5M388.7 282.7l.4-.9 1.1-.2a1.12 1.12 0 0 1 .6 1.7l-2.3 2.8h2.7"/>
<circle cx="36" cy="281.1" r=".85"/>
<circle cx="46" cy="281.1" r=".84"/>
<circle cx="55.5" cy="281.1" r=".85"/>
<circle cx="77.2" cy="281.1" r=".84"/>
</g>
<!-- layer: 0 -->
<path d="M99.2 111.9l-3.4 2.5v12.2l3.4 2.5M104.1 116.4h52M144.3 113.7l-1.2 .5 5 10M104.1 123.2h52M147.9 124.2l-1.3 .5" fill="none" stroke="#000" stroke-width=".3"/>
<text font-size="11" x="330.6" y="282.2">PP06/0066</text>
<g font-size="6.6">
<text x="133.7" y="44.1">U1</text>
<text x="252.2" y="286.1">RUSSULA S.A.</text>
</g>
<g font-size="6.2">
<text x="43.4" y="23.6">+TA121</text>
<text x="122.1" y="272.3">+TA121</text>
<text x="239.9" y="271.3">ESQUEMA ELECTRICO</text>
<text x="122.1" y="280.8">ENTRADAS ANALOGICAS</text>
<text x="398.6" y="280.8">2870</text>
<text x="92.8" y="283.3">PAZOS</text>
</g>
<g font-size="5.7">
<text x="159.8" y="106.5">TAC</text>
<text x="186.3" y="104.8">10V</text>
<text x="75.1" y="119.9">+T400</text>
<text x="78.3" y="124.5">2882</text>
<text x="186.6" y="123.5">10V</text>
<text x="184.9" y="145">10V</text>
<text x="186.6" y="184.9">10V</text>
<text x="155.9" y="191.2">10</text>
<text x="155.9" y="198.6">11</text>
<text x="155.9" y="205.7">12</text>
<text x="203.2" y="273">J.M. CEDEIRA</text>
<text x="239.5" y="275.5">TREN DE ROLLOS Y BARRAS</text>
<text x="27.5" y="279">As-built</text>
<text x="93.1" y="279">C.C.R.</text>
<text x="239.5" y="280.1">ACINDAR</text>
<text x="203.2" y="287.5">J.PAZOS</text>
<text x="296.3" y="287.2">ELEC</text>
<text x="398.6" y="287.9">2872</text>
</g>
<g font-size="5.3">
<text x="165.5" y="103" transform="rotate(-90 165.5 103)">AI</text>
<text x="159.1" y="142.9">AI2</text>
<text x="184.9" y="165.8">10V</text>
<text x="196.5" y="183.8">A5</text>
<text x="223.3" y="183.8">A5</text>
<text x="196.5" y="190.1">B5</text>
<text x="223.3" y="190.1">B5</text>
<text x="21.5" y="287.2">No</text>
</g>
<g font-size="4.9">
<text x="159.1" y="63.1">SDCS-IOB-3</text>
<text x="226.5" y="62.8">SDCS-CON-2</text>
<text x="196.5" y="98.8">X2</text>
<text x="223.3" y="98.8">X2</text>
<text x="237.8" y="99.5">AITAC-</text>
<text x="196.5" y="103">A2</text>
<text x="223.3" y="103">A2</text>
<text x="237.4" y="106.2">AITAC+</text>
<text x="196.5" y="109.4">B2</text>
<text x="223.3" y="109.4">B2</text>
<text x="237.8" y="117.5">AI1-</text>
<text x="197.2" y="120.6">A1</text>
<text x="224" y="120.6">A1</text>
<text x="237.8" y="124.2">AI1+</text>
<text x="197.2" y="127.4">B1</text>
<text x="224" y="127.4">B1</text>
<text x="237.4" y="137.9">AI2-</text>
<text x="196.5" y="141.1">A3</text>
<text x="223.3" y="141.1">A3</text>
<text x="196.5" y="147.8">B3</text>
<text x="223.3" y="147.8">B3</text>
<text x="237.4" y="145">AI2+</text>
<text x="196.1" y="161.9">A4</text>
<text x="223" y="161.9">A4</text>
<text x="237.1" y="165.5">AI3+</text>
<text x="196.5" y="169">B4</text>
<text x="223.3" y="169">B4</text>
<text x="237.1" y="180.3">AI4-</text>
<text x="237.1" y="186.6">AI4+</text>
<text x="394.1" y="283.6">Cont</text>
</g>
<g font-size="4.4">
<text x="156.6" y="51.2">A10</text>
<text x="224.4" y="51.2">A11</text>
<text x="260" y="131.9">S1</text>
<text x="257.5" y="134.8">24</text>
<text x="261.8" y="134.8">23</text>
<text x="265.6" y="134.8">22</text>
<text x="237.1" y="158.7">AI3-</text>
</g>
<text font-size="2.6" x="122.1" y="283.6">-</text>
</svg>
